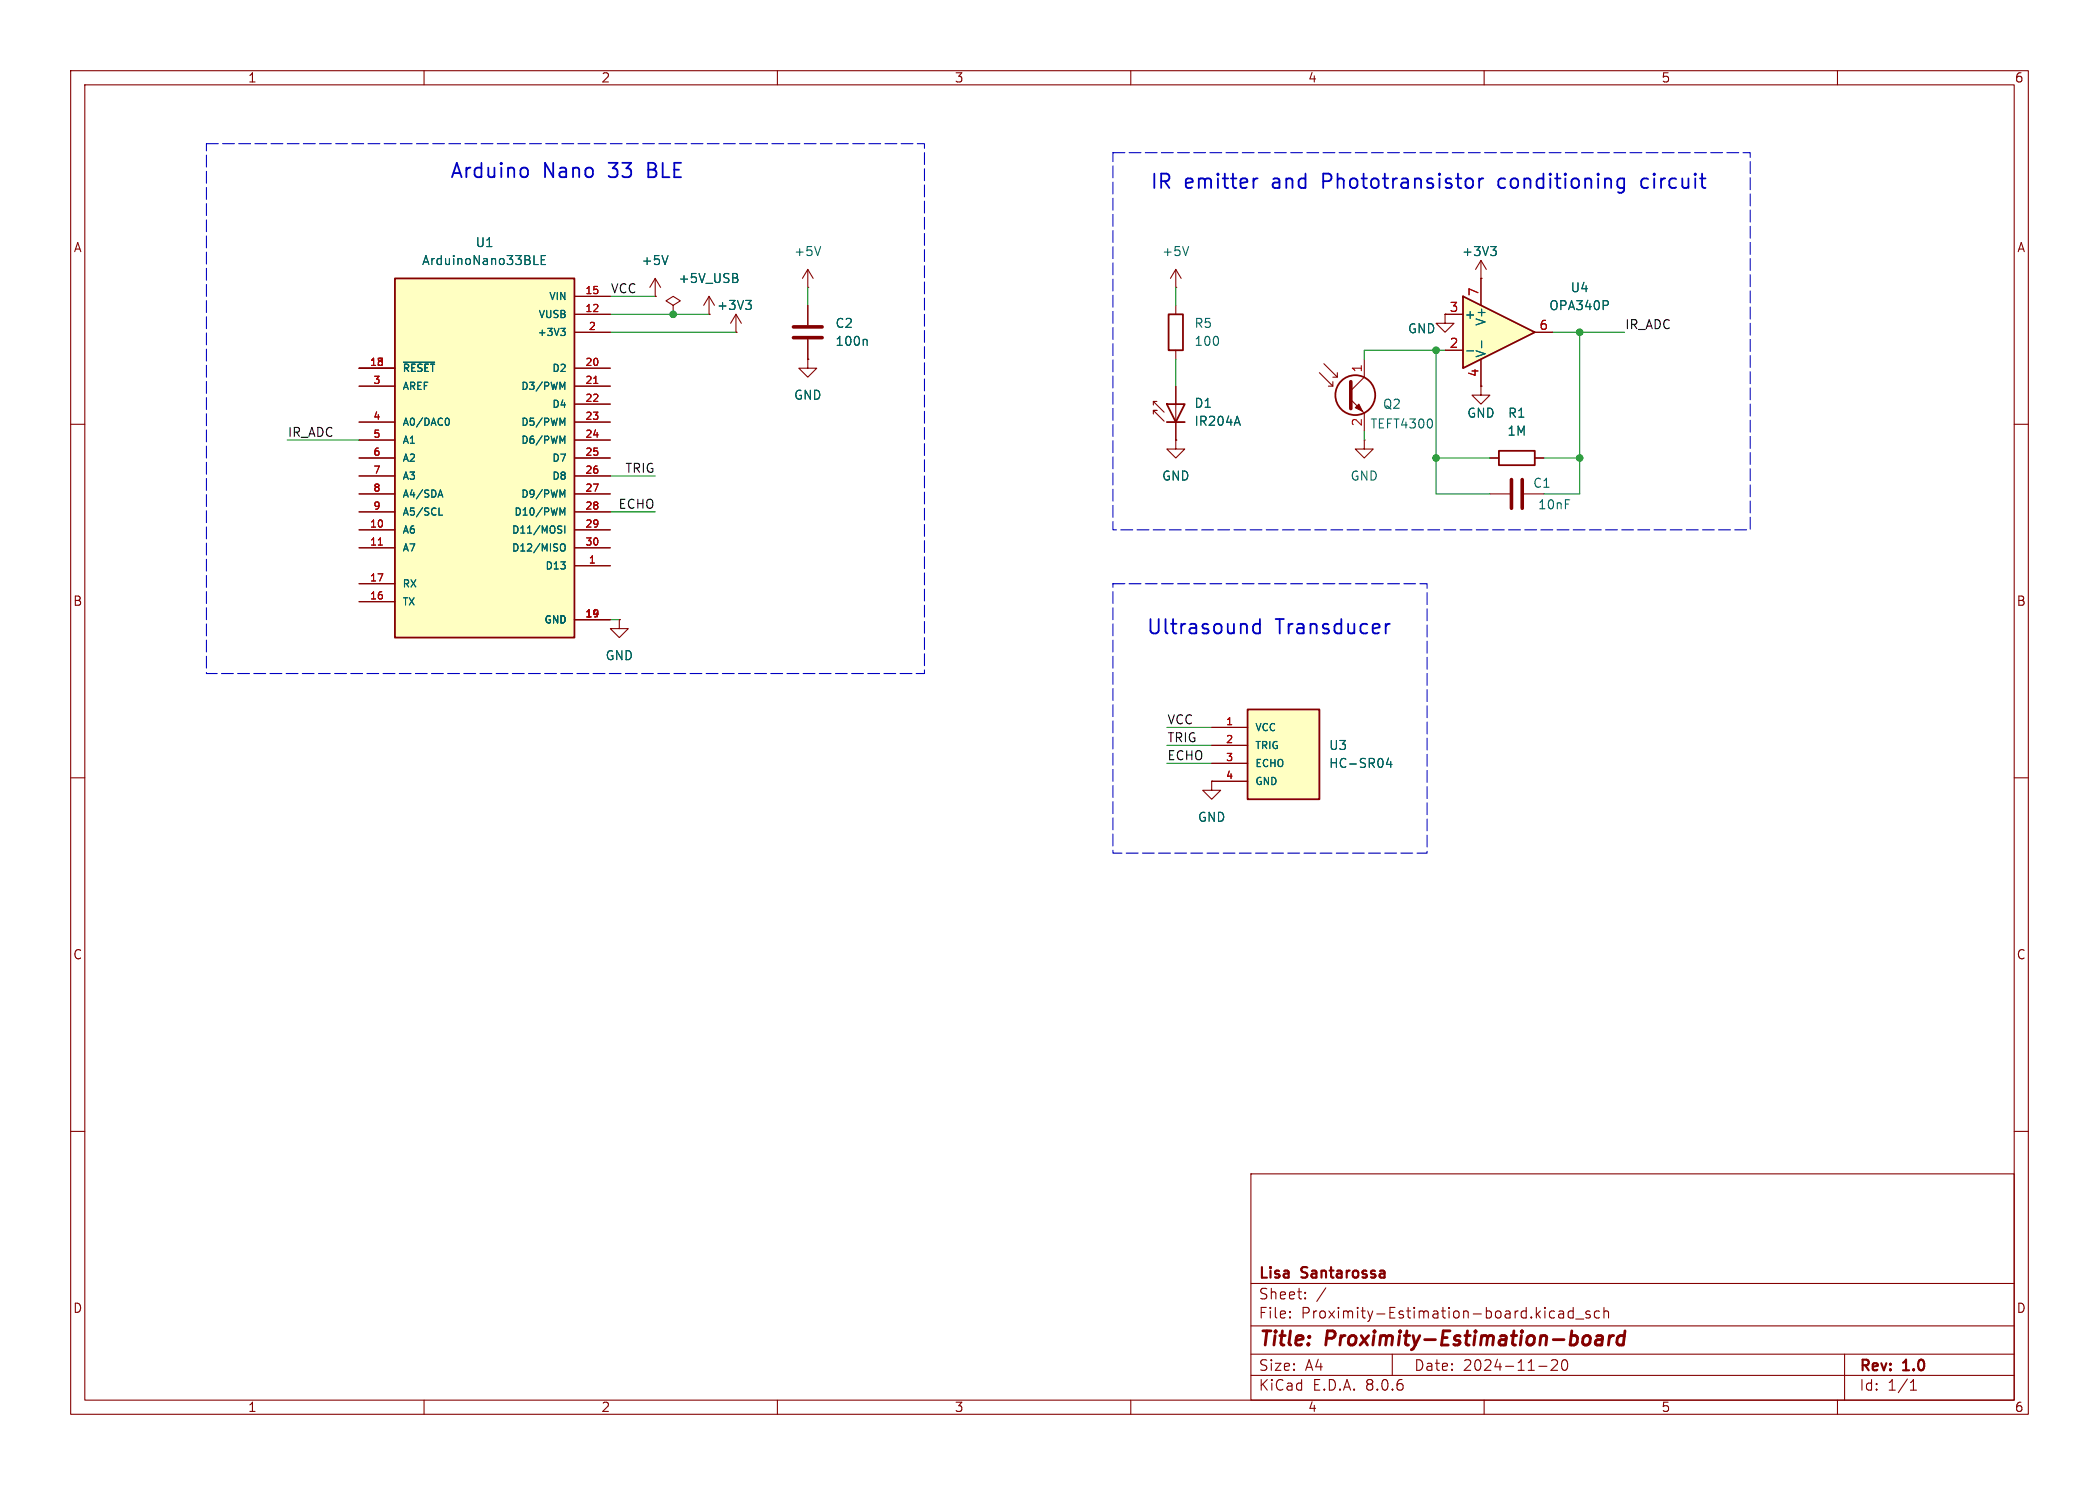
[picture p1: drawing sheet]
<svg xmlns="http://www.w3.org/2000/svg" width="297mm" height="210mm" viewBox="0 0 297 210" stroke-linecap="round" stroke-linejoin="round" font-family="sans-serif">
<g fill="none" stroke="#840000" stroke-width=".15">
<path d="M10 10h277v190h-277zM12 12h273v186h-273zM60 10v2M110 10v2M160 10v2M210 10v2M260 10v2M10 60h2M285 60h2M10 110h2M285 110h2M10 160h2"/>
<path d="M285 160h2M177 166h108v32h-108zM60 198v2M110 198v2M160 198v2M177 194.5h108M177 191.5h108M177 187.5h108M177 181.5h108M182.5 186.3h.1l-.1 .1M182.5 186.3v.1M182.5 185.5v.1"/>
<path d="M182.5 185.5h.1l-.1 .1M184.7 183.6v.1M184.7 183.6h-.1l.1 .1M184.7 182.8v.1M184.7 182.8h-.1l.1 .1M187.6 182.1l-1.3 2M197 191.5v3M210 198v2M217.7 193.2h1.2M219.5 185.4l.5 .1M220 186.3l-.5 .1M220.3 192.4l.1 .2-.1 .3-.8 .9h.9"/>
<path d="M220.6 185.5l.1-.1 .5 .1v.9M221.1 192.4a1.02 1.02 0 0 0 .2 1.4h.2a.91 .91 0 0 0 .2-1.4M221.2 185.8h-.5a.29 .29 0 0 0-.2 .3 .29 .29 0 0 0 .2 .3l.5-.1M222.6 185.5l-.4-.1-.3 .3v.4l.1 .2 .2 .1 .4-.1M222.6 184.9v1.5M223 186.5h1.1M225 185.5l-.4-.1-.2 .2 .1 .2 .5 .2v.1v.2l-.2 .1-.4-.1M226.3 185.5l-.4-.1-.3 .3v.4l.1 .2 .2 .1 .4-.1M227 185.5a.37 .37 0 0 1 .6 .1v.8M227 184.9v1.5M260 198v2M261 191.5v6.5"/>
<path d="M270.3 196.6h.9M270.3 195.5l.4-.4v1.5"/>
</g>
<path d="M225.9 189l.2-.1 .6 .1 .1 .2-.2 1M226.7 189.4h-.6a.4 .4 0 0 0-.4 .4 .4 .4 0 0 0 .3 .4l.6-.1M227.8 188.9l-.2 1.3M228.3 188.9a.59 .59 0 0 0-.6 .4M229.8 189a.66 .66 0 0 0-1 .3v.5l.1 .3 .2 .1 .6-.1M229.9 188.2l-.2 2" fill="none" stroke="#840000" stroke-width=".4"/>
<path d="M55.9 39.4h25.4v50.8h-25.4z" fill="#ffffc2"/>
<path d="M55.9 39.4h25.4v50.8h-25.4z" fill="none" stroke="#840000" stroke-width=".25"/>
<g fill="none" stroke="#840000" stroke-width=".15">
<path d="M50.8 52.1h5.1M50.8 54.6h5.1M50.8 59.7h5.1M81.3 44.5h5.1M81.3 52.1h5.1M81.3 41.9h5.1M81.3 47h5.1M81.3 54.6h5.1M81.3 57.2h5.1M81.3 59.7h5.1M50.8 74.9h5.1M50.8 77.5h5.1"/>
<path d="M50.8 62.2h5.1M50.8 64.8h5.1M50.8 67.3h5.1M50.8 69.9h5.1M50.8 72.4h5.1M81.3 74.9h5.1M81.3 77.5h5.1M81.3 62.2h5.1M81.3 64.8h5.1M81.3 67.3h5.1M81.3 69.9h5.1M81.3 72.4h5.1"/>
<path d="M50.8 85.1h5.1M50.8 82.6h5.1M81.3 80h5.1M81.3 87.6h5.1"/>
</g>
<path d="M84 54.2h.6M53.5 77.1h.6" fill="none" stroke="#a90000" stroke-width=".15"/>
<g fill="none" stroke="#006464" stroke-width=".15">
<path d="M75.6 37.4h.6M76.6 36.7h.4M77.2 36.1h-.6v1.3h.6M57.1 51.2h4.4M63.1 59.2l.1-.1a.54 .54 0 0 1 .4 .5 .54 .54 0 0 1-.4 .6l-.1-.1M79.3 46.4h.7l-.4 .4 .3 .1 .1 .4-.2 .2h-.3M79.6 54.8l.3-.7v1M79.6 59.9l.3-.8v1.1M62.1 70h.5M62.1 72.9h.5M62.3 69.3l.4 1M79.1 74.9l.3 .1 .1 .2-.2 .2h-.2"/>
<path d="M79.1 74.4h.4M79.2 71.8l.4 .8 .3-.8v1.1M79.3 77.1l.2-.2a.34 .34 0 0 1 .5 .4v.3a.34 .34 0 0 1-.3 .3 .34 .34 0 0 1-.4-.1M79.6 62.4l.3-.7v1M79.6 70l.3-.7v1M79.9 74.4v1"/>
</g>
<path d="M176.5 100.3h10.2v12.7h-10.2z" fill="#ffffc2"/>
<g fill="none" stroke="#840000" stroke-width=".25">
<path d="M165.1 57.2h2.5l-1.2 2.5zM165.1 59.7h2.5M165.4 44.5h2v5h-2zM176.5 100.3h10.2v12.7h-10.2z"/>
<circle cx="191.8" cy="55.9" r="2.82"/>
</g>
<g fill="none" stroke="#840000" stroke-width=".15">
<path d="M92.7 39.4l-.8 1.2M92.7 39.4v2.5M92.7 39.4l.8 1.2M114.3 38.1v2.5M114.3 38.1l-.8 1.3M114.3 38.1l.8 1.3M166.4 38.1v2.5M166.4 38.1l-.8 1.3M166.4 38.1l.7 1.3M92.7 41.9h.1M95.2 43.2l1.1-.7-1.1-.6-1 .6 1 .7v1.3M95.2 44.5h.1"/>
<path d="M100.3 44.5h.1M100.3 41.9l-.7 1.3M100.3 41.9v2.6M100.3 41.9l.8 1.3M104.1 47h.1M104.1 44.5l-.7 1.2M104.1 44.5v2.5M104.1 44.5l.8 1.2M114.3 50.8v1.3h1.3l-1.3 1.2-1.3-1.2h1.3M114.3 50.8h.1M114.3 40.6h.1M114.3 43.2v2.8"/>
<path d="M114.3 48v2.8M163.2 58.5v-.5h.5h-.5l1.5 1.6M163.2 56.8v.5M163.7 56.8h-.5l1.5 1.5M166.4 40.6h.1M166.4 43.2v1.3M166.4 49.5v1.3M166.4 54.6v7.6M186.7 52.7l1.9 1.9v-.6M187.3 51.4l1.9 1.9v-.6M188 54.6h.6M188.6 53.3h.6"/>
<path d="M191.1 56.5l1.9 1.9v2.6M193 50.8v2.5l-1.9 1.9M204.5 44.5v1.2h1.2l-1.2 1.3-1.3-1.3h1.3M204.5 44.5h.1M209.5 54.6v1.3h1.3l-1.3 1.3-1.2-1.3h1.2M209.5 54.6h.1M166.4 62.2v1.3h1.2l-1.2 1.3-1.3-1.3h1.3M166.4 62.2h.1M193 62.2v1.3h1.3l-1.3 1.3-1.2-1.3h1.2M193 62.2h.1M210.8 69.9h2.8M215.6 69.9h2.8"/>
<path d="M87.6 87.6v1.3h1.3l-1.3 1.3-1.2-1.3h1.2M87.6 87.6h.1M171.4 110.5v1.3h1.3l-1.3 1.2-1.2-1.2h1.2M171.4 110.5h.1M171.4 102.9h5.1M171.4 105.4h5.1M171.4 108h5.1M171.4 110.5h5.1"/>
</g>
<path d="M94.5 36.1l-.4 1.3M104.1 39.3a.34 .34 0 0 1 .3 .3 .34 .34 0 0 1-.2 .3M104.2 38.7l.2 .2-.2 .3M116.1 34.9l-.4 1.2M168.2 34.9l-.4 1.2M105.5 42.5h.8l-.4 .5M106.1 43l.2 .2v.3l-.2 .3M122.5 48l.2 .2v.6M175.1 58.9l.4 1.2M196.5 107.2l-.3 .9h.8M196.8 107.7v.8" fill="none" stroke="#006464" stroke-width=".15"/>
<path d="M112.3 47.8h4M112.3 46.2h4M191.1 54v3.8M213.9 67.8v4.1M215.4 67.8v4.1" fill="none" stroke="#840000" stroke-width=".51"/>
<path d="M191.8 57.7l.5-.5 .5 1z" fill="#840000" stroke="#840000" stroke-width=".15"/>
<path d="M207 41.9l10.2 5.1-10.2 5.1z" fill="#ffffc2"/>
<path d="M207 41.9l10.2 5.1-10.2 5.1zM212.1 63.8h5.1v2h-5.1z" fill="none" stroke="#840000" stroke-width=".25"/>
<g fill="none" stroke="#840000" stroke-width=".15">
<path d="M209.5 39.4h.1M209.5 36.8v6.4M209.5 36.8l-.7 1.3M209.5 36.8l.8 1.3M50.8 52.1h5.1M50.8 54.6h5.1M50.8 59.7h5.1M81.3 44.5h5.1M81.3 47h5.1M81.3 52.1h5.1M81.3 41.9h5.1M81.3 54.6h5.1"/>
<path d="M81.3 57.2h5.1M81.3 59.7h5.1M92.7 41.9h.1M95.2 44.5h.1M100.3 44.5h.1M104.1 47h.1M114.3 50.8h.1M114.3 43.2v2.8M114.3 48v2.8M166.4 54.6v2.6M166.4 59.7v2.5M204.5 44.5h.1"/>
<path d="M204.5 49.5h2.5M204.5 44.5h2.5M209.5 54.6h.1M209.5 50.8v3.8M217.2 47h2.5M50.8 64.8h5.1M50.8 74.9h5.1M50.8 77.5h5.1M50.8 62.2h5.1M50.8 67.3h5.1M50.8 69.9h5.1M50.8 72.4h5.1"/>
<path d="M81.3 64.8h5.1M81.3 74.9h5.1M81.3 77.5h5.1M81.3 62.2h5.1M81.3 67.3h5.1M81.3 69.9h5.1M81.3 72.4h5.1M166.4 62.2h.1M210.8 64.8h1.3M217.2 64.8h1.2M50.8 85.1h5.1M50.8 82.6h5.1"/>
<path d="M81.3 80h5.1M81.3 87.6h5.1M87.6 87.6h.1M171.4 110.5h.1M171.4 102.9h5.1M171.4 105.4h5.1M171.4 108h5.1M171.4 110.5h5.1"/>
</g>
<g fill="none" stroke="#006464" stroke-width=".15">
<path d="M75.6 37.4h.6M76.6 36.7h.4M77.2 36.1h-.6v1.3h.6M94.5 36.1l-.4 1.3M104.1 39.3a.34 .34 0 0 1 .3 .3 .34 .34 0 0 1-.2 .3M104.2 38.7l.2 .2-.2 .3M210.9 34.9h.8l-.4 .5M211.5 35.4l.2 .2v.3l-.2 .2M57.1 51.2h4.4M63.1 59.2l.1-.1a.54 .54 0 0 1 .4 .5 .54 .54 0 0 1-.4 .6l-.1-.1M79.3 46.4h.7l-.4 .4 .3 .1 .1 .4-.2 .2h-.3M79.6 54.8l.3-.7v1"/>
<path d="M79.6 59.9l.3-.8v1.1M105.5 42.5h.8l-.4 .5M106.1 43l.2 .2v.3l-.2 .3M122.5 48l.2 .2v.6M175.1 58.9l.4 1.2M207.5 49.6h1M209.6 48.2v1M227.5 42.6v.5M62.1 70h.5M62.1 72.9h.5M62.3 69.3l.4 1M79.1 74.9l.3 .1 .1 .2-.2 .2h-.2"/>
<path d="M79.1 74.4h.4M79.2 71.8l.4 .8 .3-.8v1.1M79.3 77.1l.2-.2a.34 .34 0 0 1 .5 .4v.3a.34 .34 0 0 1-.3 .3 .34 .34 0 0 1-.4-.1M79.6 62.4l.3-.7v1M79.6 70l.3-.7v1M79.9 74.4v1M196.5 107.2l-.3 .9h.8M196.8 107.7v.8"/>
</g>
<path d="M209.9 25.2l-.4 .1M232.6 25.2l-.4 .4v.6l.4 .4M177.7 88.2l.6 .1M178.3 87.5v2.1M178.3 89.5l-.6 .1" fill="none" stroke="#0000c2" stroke-width=".25"/>
<path d="M29.2 20.3h101.6v75h-101.6zM157.5 21.6h90.1v53.3h-90.1zM157.5 82.6h44.4v38.1h-44.4z" fill="none" stroke="#0000c2" stroke-width=".15" stroke-dasharray="1.7 .6"/>
<g fill="none" stroke="#009600" stroke-width=".15">
<path d="M86.4 47h17.7M86.4 44.5h13.9M86.4 41.9h6.3M114.3 40.6v2.6M166.4 40.6v2.6M166.4 50.8v3.8M203.2 49.5v20.4h7.6M204.5 49.5h-11.5v1.3M219.7 47h10.2M223.5 47v22.9h-5.1M40.6 62.2h10.2M86.4 72.4h6.3"/>
<path d="M86.4 67.3h6.3M193 61v1.2M203.2 64.8h7.6M218.4 64.8h5.1M86.4 87.6h1.2M165.1 105.4h6.3M165.1 108h6.3M165.1 102.9h6.3"/>
</g>
<path d="M84 54.2h.6M53.5 77.1h.6" fill="none" stroke="#a90000" stroke-width=".15"/>
<g fill="#009600" stroke="#009600" stroke-width=".15">
<circle cx="223.5" cy="64.8" r=".46"/>
<circle cx="223.5" cy="47" r=".46"/>
<circle cx="203.2" cy="64.8" r=".46"/>
<circle cx="203.2" cy="49.5" r=".46"/>
<circle cx="95.2" cy="44.5" r=".46"/>
</g>
<g font-size="2.8" fill="#0000c2">
<text x="63.6" y="25.5">Arduino</text>
<text x="76.8" y="25.5">Nano</text>
<text x="86.4" y="25.5">33</text>
<text x="92.1" y="25.5">BLE</text>
<text x="162.7" y="27.1">IR</text>
<text x="167.6" y="27.1">emitter</text>
<text x="180.2" y="27.1">and</text>
<text x="187.6" y="27.1">Phototransistor</text>
<text x="212.9" y="27.1">conditioning</text>
<text x="233.4" y="27.1">circuit</text>
<text x="162.1" y="90">Ultrasound</text>
<text x="180.5" y="90">Transducer</text>
</g>
<g font-size="2.8" fill="#840000">
<text x="178" y="190.9">Title:</text>
<text x="187.7" y="190.9">Proximity-Estimation-board</text>
</g>
<g font-size="2.1" fill="#840000">
<text x="178" y="184">Sheet:</text>
<text x="178" y="181.2">Lisa</text>
<text x="184.2" y="181.2">Santarossa</text>
<text x="178" y="186.7">File:</text>
<text x="184.1" y="186.7">Proximity-Estimation-board.kicad_sch</text>
<text x="178" y="196.9">KiCad</text>
<text x="178" y="194.1">Size:</text>
<text x="184.7" y="194.1">A4</text>
<text x="185.7" y="196.9">E.D.A.</text>
<text x="193.3" y="196.9">8.0.6</text>
<text x="200" y="194.1">Date:</text>
<text x="207" y="194.1">2024-11-20</text>
<text x="263" y="194.3">Rev:</text>
<text x="263" y="196.9">Id:</text>
<text x="267.1" y="196.9">1/1</text>
<text x="269.4" y="194.3">1.0</text>
</g>
<g font-size="1.8" fill="#840000">
<text x="35" y="11.9">1</text>
<text x="85" y="11.9">2</text>
<text x="135" y="11.9">3</text>
<text x="185" y="11.9">4</text>
<text x="235" y="11.9">5</text>
<text x="285" y="11.9">6</text>
<text x="10.3" y="35.9">A</text>
<text x="285.3" y="35.9">A</text>
<text x="10.3" y="85.9">B</text>
<text x="285.3" y="85.9">B</text>
<text x="10.3" y="135.9">C</text>
<text x="285.3" y="135.9">C</text>
<text x="10.3" y="185.9">D</text>
<text x="285.3" y="185.9">D</text>
<text x="35" y="199.9">1</text>
<text x="85" y="199.9">2</text>
<text x="135" y="199.9">3</text>
<text x="185" y="199.9">4</text>
<text x="235" y="199.9">5</text>
<text x="285" y="199.9">6</text>
</g>
<g font-size="1.8" fill="#006464">
<text x="67.2" y="35.2">U1</text>
<text x="59.6" y="37.7">ArduinoNano33BLE</text>
<text x="90.7" y="37.7">+5V</text>
<text x="95.9" y="40.2">+5V_USB</text>
<text x="112.3" y="36.4">+5V</text>
<text x="164.3" y="36.4">+5V</text>
<text x="206.8" y="36.4">+3V3</text>
<text x="222.1" y="41.5">U4</text>
<text x="101.4" y="44">+3V3</text>
<text x="118.1" y="46.6">C2</text>
<text x="168.9" y="46.6">R5</text>
<text x="199.1" y="47.3">GND</text>
<text x="207.1" y="45.3">+</text>
<text x="210.4" y="46.2" transform="rotate(-90 210.4 46.2)">V+</text>
<text x="219.1" y="44.1">OPA340P</text>
<text x="118.1" y="49.1">100n</text>
<text x="168.9" y="49.1">100</text>
<text x="210.4" y="50.7" transform="rotate(-90 210.4 50.7)">V-</text>
<text x="112.3" y="56.7">GND</text>
<text x="168.9" y="57.9">D1</text>
<text x="195.6" y="58">Q2</text>
<text x="207.5" y="59.3">GND</text>
<text x="213.3" y="59.3">R1</text>
<text x="168.9" y="60.4">IR204A</text>
<text x="193.8" y="60.8">TEFT4300</text>
<text x="213.2" y="61.8">1M</text>
<text x="164.3" y="68.2">GND</text>
<text x="191" y="68.2">GND</text>
<text x="216.8" y="69.2">C1</text>
<text x="217.5" y="72.2">10nF</text>
<text x="85.6" y="93.6">GND</text>
<text x="188" y="106.3">U3</text>
<text x="188" y="108.8">HC-SR04</text>
<text x="169.4" y="116.4">GND</text>
</g>
<g font-size="1.8" fill="#0f0f0f">
<text x="86.3" y="41.6">VCC</text>
<text x="229.9" y="46.6">IR_ADC</text>
<text x="40.6" y="61.9">IR_ADC</text>
<text x="88.4" y="67">TRIG</text>
<text x="87.4" y="72">ECHO</text>
<text x="165.1" y="102.5">VCC</text>
<text x="165.1" y="105.1">TRIG</text>
<text x="165.1" y="107.6">ECHO</text>
</g>
<g font-size="1.8" fill="#a90000">
<text x="209.3" y="42" transform="rotate(-90 209.3 42)">7</text>
<text x="205" y="44.2">3</text>
<text x="217.7" y="46.7">6</text>
<text x="192.8" y="52.8" transform="rotate(-90 192.8 52.8)">1</text>
<text x="205" y="49.3">2</text>
<text x="209.3" y="53.4" transform="rotate(-90 209.3 53.4)">4</text>
<text x="192.8" y="60.4" transform="rotate(-90 192.8 60.4)">2</text>
</g>
<g font-size="1.4" fill="#a90000">
<text x="82.7" y="41.7">15</text>
<text x="82.7" y="44.2">12</text>
<text x="83.2" y="46.7">2</text>
<text x="52.2" y="51.8">18</text>
<text x="82.7" y="51.8">20</text>
<text x="52.7" y="54.4">3</text>
<text x="52.7" y="59.4">4</text>
<text x="82.7" y="54.4">21</text>
<text x="82.7" y="56.9">22</text>
<text x="82.7" y="59.4">23</text>
<text x="52.7" y="62">5</text>
<text x="52.7" y="64.5">6</text>
<text x="82.7" y="62">24</text>
<text x="82.7" y="64.5">25</text>
<text x="52.7" y="67.1">7</text>
<text x="52.7" y="69.6">8</text>
<text x="82.7" y="67.1">26</text>
<text x="82.7" y="69.6">27</text>
<text x="52.2" y="74.7">10</text>
<text x="52.2" y="77.2">11</text>
<text x="52.7" y="72.1">9</text>
<text x="82.7" y="72.1">28</text>
<text x="82.7" y="74.7">29</text>
<text x="82.7" y="77.2">30</text>
<text x="52.2" y="82.3">17</text>
<text x="83.2" y="79.8">1</text>
<text x="52.2" y="84.8">16</text>
<text x="82.7" y="87.4">14</text>
<text x="173.4" y="102.6">1</text>
<text x="173.4" y="105.2">2</text>
<text x="173.4" y="107.7">3</text>
<text x="173.4" y="110.2">4</text>
</g>
<g font-size="1.4" fill="#006464">
<text x="75.9" y="47.7">+3V3</text>
<text x="76.1" y="45.2">VUSB</text>
<text x="77.6" y="42.6">VIN</text>
<text x="56.9" y="52.8">~{RESET}</text>
<text x="78" y="52.8">D2</text>
<text x="56.9" y="55.3">AREF</text>
<text x="73.6" y="55.3">D3/PWM</text>
<text x="78" y="57.9">D4</text>
<text x="56.9" y="60.4">A0/DAC0</text>
<text x="56.9" y="63">A1</text>
<text x="56.9" y="65.5">A2</text>
<text x="73.6" y="60.4">D5/PWM</text>
<text x="73.6" y="63">D6/PWM</text>
<text x="78" y="65.5">D7</text>
<text x="56.9" y="68">A3</text>
<text x="56.9" y="70.6">A4/SDA</text>
<text x="73.6" y="70.6">D9/PWM</text>
<text x="78" y="68">D8</text>
<text x="56.9" y="75.7">A6</text>
<text x="56.9" y="73.1">A5/SCL</text>
<text x="72.3" y="75.7">D11/MOSI</text>
<text x="72.7" y="73.1">D10/PWM</text>
<text x="56.9" y="78.2">A7</text>
<text x="56.9" y="83.3">RX</text>
<text x="72.3" y="78.2">D12/MISO</text>
<text x="77.1" y="80.7">D13</text>
<text x="56.9" y="85.8">TX</text>
<text x="76.9" y="88.4">GND</text>
<text x="177.5" y="103.6">VCC</text>
<text x="177.5" y="106.1">TRIG</text>
<text x="177.5" y="108.7">ECHO</text>
<text x="177.5" y="111.2">GND</text>
</g>
</svg>
